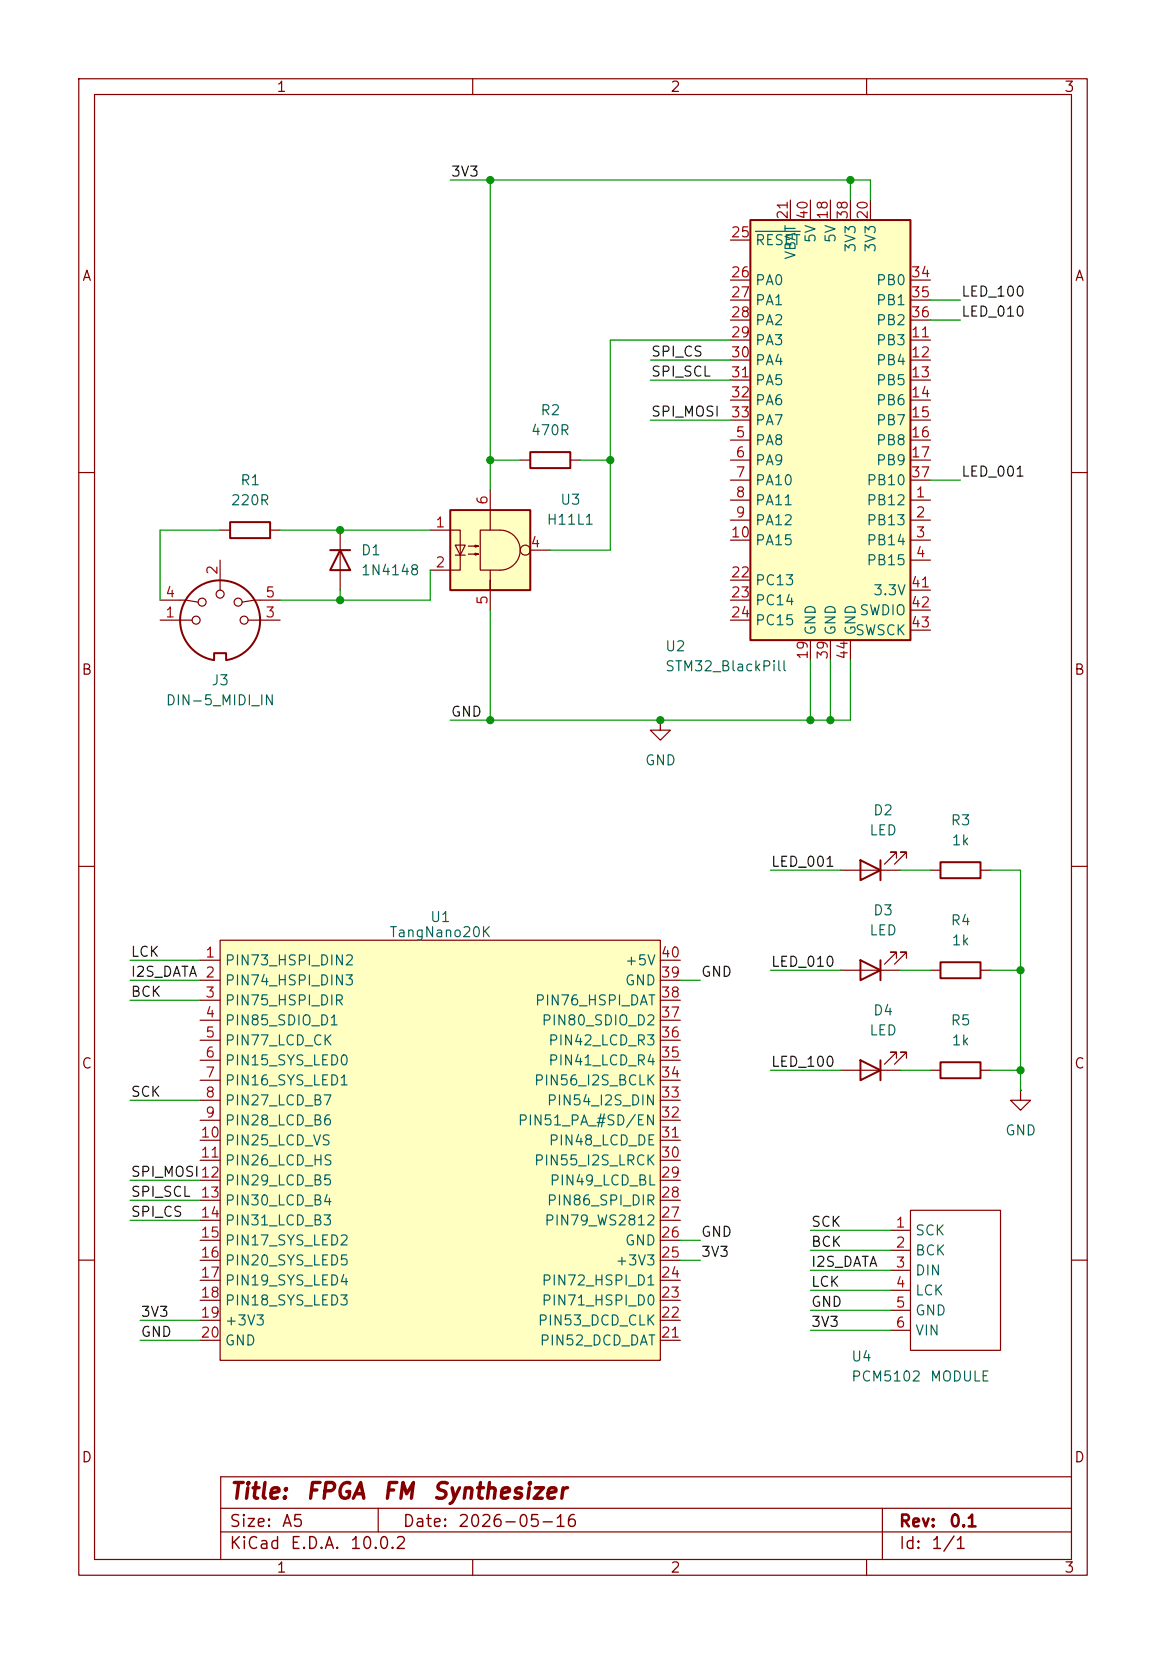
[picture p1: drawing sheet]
<svg xmlns="http://www.w3.org/2000/svg" width="148mm" height="210mm" viewBox="0 0 148 210" stroke-linecap="round" stroke-linejoin="round" font-family="sans-serif">
<g fill="none" stroke="#840000" stroke-width=".15">
<path d="M10 10h128v190h-128zM12 12h124v186h-124zM60 10v2M110 10v2M10 60h2M136 60h2M10 110h2M136 110h2M113 156.2h2.6M113 158.8h2.6M115.6 153.7h11.4v17.8h-11.4zM10 160h2"/>
<path d="M113 161.3h2.6M113 163.8h2.6M113 166.4h2.6M113 168.9h2.6M136 160h2M28 194.5h108M28 191.5h108M48 191.5v3M60 198v2M110 198v2M112 191.5v6.5M136 187.5h-108v10.5"/>
</g>
<path d="M27.9 119.4h55.9v53.3h-55.9z" fill="#ffffc2"/>
<g fill="none" stroke="#840000" stroke-width=".15">
<path d="M83.8 91.4v1.3h1.3l-1.3 1.3-1.3-1.3h1.3M83.8 91.4h.1M27.9 119.4h55.9v53.3h-55.9zM25.4 121.9h2.5M25.4 124.5h2.5M25.4 127h2.5M25.4 129.5h2.5M25.4 132.1h2.5M25.4 134.6h2.5M25.4 137.2h2.5M25.4 139.7h2.5M83.8 121.9h2.6"/>
<path d="M83.8 124.5h2.6M83.8 127h2.6M83.8 129.5h2.6M83.8 132.1h2.6M83.8 134.6h2.6M83.8 137.2h2.6M83.8 139.7h2.6M118.1 123.2h1.3M124.5 123.2h1.2M25.4 142.2h2.5M25.4 144.8h2.5M25.4 147.3h2.5"/>
<path d="M25.4 149.9h2.5M25.4 152.4h2.5M25.4 154.9h2.5M25.4 157.5h2.5M83.8 142.2h2.6M83.8 144.8h2.6M83.8 147.3h2.6M83.8 149.9h2.6M83.8 152.4h2.6M83.8 154.9h2.6M83.8 157.5h2.6M25.4 160h2.5"/>
<path d="M25.4 162.6h2.5M25.4 165.1h2.5M25.4 167.6h2.5M25.4 170.2h2.5M83.8 160h2.6M83.8 162.6h2.6M83.8 165.1h2.6M83.8 167.6h2.6M83.8 170.2h2.6"/>
</g>
<path d="M119.4 122.2h5.1v2h-5.1z" fill="none" stroke="#840000" stroke-width=".25"/>
<path d="M57.1 64.8h10.2v10.1h-10.2z" fill="#ffffc2"/>
<g fill="none" stroke="#840000" stroke-width=".25">
<path d="M67.3 57.4h5.1v2h-5.1zM29.2 66.3h5.1v2h-5.1zM41.9 69.9h2.5M43.2 69.9l1.2 2.5h-2.5zM57.1 64.8h10.2v10.1h-10.2zM27.2 83.7v-.8h1.5v.8M27.2 83.8a5.1 5.1 0 0 1-3.5-7.8 5.1 5.1 0 0 1 8.5 0 5.1 5.1 0 0 1-3.5 7.8M109.2 109.2l2.6 1.3-2.6 1.3zM111.8 109.2v2.6M119.4 109.5h5.1v2h-5.1zM109.2 121.9l2.6 1.3-2.6 1.3zM109.2 134.6l2.6 1.3-2.6 1.3z"/>
<path d="M111.8 121.9v2.6M111.8 134.6v2.6M119.4 134.9h5.1v2h-5.1z"/>
</g>
<g fill="none" stroke="#840000" stroke-width=".15">
<path d="M66 58.4h1.3M72.4 58.4h1.3M20.3 76.2h3.3l1.5 .3M20.3 78.7h4.1M27.9 67.3h1.3M27.9 71.1v3.8M31.5 78.7h4.1M34.3 67.3h1.3M35.6 76.2h-3.3l-1.6 .3M43.2 67.3v7.6M54.6 67.3h3.8v5.1h-3.8M57.8 69.2h1.3l-.7 1.3z"/>
<path d="M57.8 70.5h1.3M59.4 69.3h1.3l-.4 .2v-.3l.4 .1M59.4 70.4h1.3l-.4 .1v-.3l.4 .2M61 67.3h2.5a2.54 2.54 0 0 1 2.5 2.6 2.54 2.54 0 0 1-2.5 2.5h-2.5zM62.2 72.4v2.5v-1.2M62.2 62.2v5.1M62.2 74.9v2.6M67.3 69.9h2.5M106.7 110.5h7.6M113.8 109v-.8h-.8h.8l-1.5 1.5M115.1 109v-.8h-.8h.8l-1.6 1.5M118.1 110.5h1.3"/>
<path d="M124.5 110.5h1.2M106.7 123.2h7.6M106.7 135.9h7.6M113.8 121.7v-.8h-.8h.8l-1.5 1.5M113.8 134.4v-.8h-.8h.8l-1.5 1.5M115.1 121.7v-.8h-.8h.8l-1.6 1.5M115.1 134.4v-.8h-.8h.8l-1.6 1.5M118.1 135.9h1.3M124.5 135.9h1.2M129.5 138.4v1.3h1.3l-1.3 1.3-1.2-1.3h1.2M129.5 138.4h.1"/>
<circle cx="24.9" cy="78.7" r=".51"/>
<circle cx="25.7" cy="76.5" r=".51"/>
<circle cx="27.9" cy="75.4" r=".51"/>
<circle cx="30.2" cy="76.5" r=".51"/>
<circle cx="31" cy="78.7" r=".51"/>
<circle cx="66.7" cy="69.8" r=".63"/>
</g>
<path d="M95.2 27.9h20.4v53.4h-20.4z" fill="#ffffc2"/>
<path d="M95.2 27.9h20.4v53.4h-20.4z" fill="none" stroke="#840000" stroke-width=".25"/>
<g fill="none" stroke="#840000" stroke-width=".15">
<path d="M92.7 30.5h2.5M92.7 35.6h2.5M92.7 38.1h2.5M100.3 25.4v2.5M102.9 25.4v2.5M105.4 25.4v2.5M107.9 25.4v2.5M110.5 25.4v2.5M115.6 35.6h2.5M115.6 38.1h2.5M92.7 55.9h2.5M92.7 58.4h2.5"/>
<path d="M92.7 43.2h2.5M92.7 45.7h2.5M92.7 48.3h2.5M92.7 50.8h2.5M92.7 53.3h2.5M92.7 40.6h2.5M115.6 55.9h2.5M115.6 58.4h2.5M115.6 43.2h2.5M115.6 45.7h2.5M115.6 48.3h2.5M115.6 50.8h2.5"/>
<path d="M115.6 53.3h2.5M115.6 40.6h2.5M92.7 63.5h2.5M92.7 66h2.5M92.7 68.6h2.5M92.7 61h2.5M92.7 73.7h2.5M92.7 76.2h2.5M92.7 78.7h2.5M115.6 63.5h2.5M115.6 66h2.5M115.6 68.6h2.5"/>
<path d="M115.6 71.1h2.5M115.6 61h2.5M115.6 74.9h2.5M115.6 77.5h2.5M102.9 81.3v2.5M105.4 81.3v2.5M107.9 81.3v2.5M115.6 80h2.5"/>
</g>
<path d="M95.9 29.4h5.7" fill="none" stroke="#006464" stroke-width=".15"/>
<g fill="none" stroke="#009600" stroke-width=".15">
<path d="M57.1 22.9h53.4v2.5M62.2 22.9v39.3M107.9 22.9v2.5M118.1 38.1h3.8M62.2 58.4h3.8M73.7 58.4h3.8M82.5 53.3h10.2M82.5 48.3h10.2M82.5 45.7h10.2M92.7 43.2h-15.2v26.7h-7.7M118.1 40.6h3.8M27.9 67.3h-7.6v8.9"/>
<path d="M35.6 67.3h19M43.2 74.9v1.3M54.6 72.4v3.8h-19M62.2 77.5v13.9M118.1 61h3.8M102.9 83.8v7.6M105.4 83.8v7.6M107.9 83.8v7.6h-50.8M97.8 110.5h8.9M114.3 110.5h3.8M125.7 110.5h3.8v27.9M16.5 124.5h8.9"/>
<path d="M16.5 139.7h8.9M16.5 121.9h8.9M16.5 127h8.9M86.4 124.5h2.5M97.8 135.9h8.9M97.8 123.2h8.9M114.3 135.9h3.8M114.3 123.2h3.8M125.7 135.9h3.8M125.7 123.2h3.8M16.5 152.4h8.9M16.5 154.9h8.9"/>
<path d="M16.5 149.9h8.9M86.4 157.5h2.5M102.9 158.8h10.1M102.9 156.2h10.1M17.8 167.6h7.6M17.8 170.2h7.6M86.4 160h2.5M102.9 168.9h10.1M102.9 166.4h10.1M102.9 163.8h10.1M102.9 161.3h10.1"/>
</g>
<g fill="#009600" stroke="#009600" stroke-width=".13">
<circle cx="43.2" cy="67.3" r=".46"/>
<circle cx="43.2" cy="76.2" r=".46"/>
<circle cx="62.2" cy="91.4" r=".46"/>
<circle cx="83.8" cy="91.4" r=".46"/>
<circle cx="107.9" cy="22.9" r=".46"/>
<circle cx="102.9" cy="91.4" r=".46"/>
<circle cx="105.4" cy="91.4" r=".46"/>
<circle cx="77.5" cy="58.4" r=".46"/>
<circle cx="62.2" cy="22.9" r=".46"/>
<circle cx="62.2" cy="58.4" r=".46"/>
<circle cx="129.5" cy="135.9" r=".46"/>
<circle cx="129.5" cy="123.2" r=".46"/>
</g>
<g font-size="2" fill="#840000">
<text x="29" y="190.8">Title:</text>
<text x="38.7" y="190.8">FPGA</text>
<text x="48.4" y="190.8">FM</text>
<text x="54.7" y="190.8">Synthesizer</text>
</g>
<g font-size="1.5" fill="#840000">
<text x="29" y="197.1">KiCad</text>
<text x="29" y="194.3">Size:</text>
<text x="35.7" y="194.3">A5</text>
<text x="36.7" y="197.1">E.D.A.</text>
<text x="44.3" y="197.1">10.0.2</text>
<text x="51" y="194.3">Date:</text>
<text x="58" y="194.3">2026-05-16</text>
<text x="114" y="194.3">Rev:</text>
<text x="114" y="197.1">Id:</text>
<text x="118.1" y="197.1">1/1</text>
<text x="120.4" y="194.3">0.1</text>
</g>
<g font-size="1.3" fill="#840000">
<text x="35" y="12">1</text>
<text x="85" y="12">2</text>
<text x="135" y="12">3</text>
<text x="10.3" y="36">A</text>
<text x="136.3" y="36">A</text>
<text x="10.3" y="86">B</text>
<text x="136.3" y="86">B</text>
<text x="10.3" y="136">C</text>
<text x="136.3" y="136">C</text>
<text x="10.3" y="186">D</text>
<text x="136.3" y="186">D</text>
<text x="35" y="200">1</text>
<text x="85" y="200">2</text>
<text x="135" y="200">3</text>
</g>
<g font-size="1.3" fill="#0f0f0f">
<text x="57.1" y="22.7">3V3</text>
<text x="121.9" y="38">LED_100</text>
<text x="121.9" y="40.5">LED_010</text>
<text x="82.5" y="45.6">SPI_CS</text>
<text x="82.5" y="53.2">SPI_MOSI</text>
<text x="82.5" y="48.1">SPI_SCL</text>
<text x="121.9" y="60.8">LED_001</text>
<text x="57.1" y="91.3">GND</text>
<text x="97.8" y="110.4">LED_001</text>
<text x="16.5" y="124.3">I2S_DATA 2</text>
<text x="16.5" y="121.8">LCK</text>
<text x="88.9" y="124.3">GND</text>
<text x="97.8" y="123.1">LED_010</text>
<text x="16.5" y="126.9">BCK</text>
<text x="97.8" y="135.8">LED_100</text>
<text x="16.5" y="139.6">SCK</text>
<text x="16.5" y="149.7">SPI_MOSI12</text>
<text x="16.5" y="154.8">SPI_CS</text>
<text x="16.5" y="152.3">SPI_SCL</text>
<text x="88.9" y="159.9">3V3</text>
<text x="88.9" y="157.4">GND</text>
<text x="102.9" y="158.6">BCK</text>
<text x="102.9" y="156.1">SCK</text>
<text x="102.9" y="161.2">I2S_DATA</text>
<text x="17.8" y="167.5">3V3</text>
<text x="102.9" y="166.2">GND</text>
<text x="102.9" y="163.7">LCK</text>
<text x="17.8" y="170.1">GND</text>
<text x="102.9" y="168.8">3V3</text>
</g>
<g font-size="1.3" fill="#a90000">
<text x="100.3" y="28" transform="rotate(-90 100.3 28)">21</text>
<text x="102.8" y="28" transform="rotate(-90 102.8 28)">40</text>
<text x="105.4" y="28" transform="rotate(-90 105.4 28)">18</text>
<text x="107.9" y="28" transform="rotate(-90 107.9 28)">38</text>
<text x="110.5" y="28" transform="rotate(-90 110.5 28)">20</text>
<text x="92.7" y="30.5">25</text>
<text x="92.7" y="35.5">26</text>
<text x="115.5" y="35.5">34</text>
<text x="92.7" y="38.1">27</text>
<text x="92.7" y="40.6">28</text>
<text x="115.5" y="38.1">35</text>
<text x="115.5" y="40.6">36</text>
<text x="92.7" y="43.2">29</text>
<text x="92.7" y="45.7">30</text>
<text x="115.5" y="43.2">11</text>
<text x="115.5" y="45.7">12</text>
<text x="92.7" y="48.2">31</text>
<text x="92.7" y="50.8">32</text>
<text x="92.7" y="53.3">33</text>
<text x="115.5" y="48.2">13</text>
<text x="115.5" y="50.8">14</text>
<text x="115.5" y="53.3">15</text>
<text x="93.3" y="55.9">5</text>
<text x="93.3" y="58.4">6</text>
<text x="115.5" y="55.9">16</text>
<text x="115.5" y="58.4">17</text>
<text x="62.2" y="64.2" transform="rotate(-90 62.2 64.2)">6</text>
<text x="93.3" y="60.9">7</text>
<text x="93.3" y="63.5">8</text>
<text x="115.5" y="60.9">37</text>
<text x="116.1" y="63.5">1</text>
<text x="55.2" y="67.3">1</text>
<text x="67.2" y="69.8">4</text>
<text x="92.7" y="68.6">10</text>
<text x="93.3" y="66">9</text>
<text x="116.1" y="66">2</text>
<text x="116.1" y="68.6">3</text>
<text x="116.1" y="71.1">4</text>
<text x="20.9" y="76.2">4</text>
<text x="27.9" y="73.1" transform="rotate(-90 27.9 73.1)">2</text>
<text x="33.6" y="76.2">5</text>
<text x="55.2" y="72.4">2</text>
<text x="62.2" y="76.9" transform="rotate(-90 62.2 76.9)">5</text>
<text x="92.7" y="73.6">22</text>
<text x="92.7" y="76.2">23</text>
<text x="115.5" y="74.9">41</text>
<text x="115.5" y="77.4">42</text>
<text x="20.9" y="78.7">1</text>
<text x="33.6" y="78.7">3</text>
<text x="92.7" y="78.7">24</text>
<text x="102.8" y="83.9" transform="rotate(-90 102.8 83.9)">19</text>
<text x="105.4" y="83.9" transform="rotate(-90 105.4 83.9)">39</text>
<text x="107.9" y="83.9" transform="rotate(-90 107.9 83.9)">44</text>
<text x="115.5" y="80">43</text>
<text x="26" y="121.9">1</text>
<text x="83.8" y="124.4">39</text>
<text x="83.8" y="121.9">40</text>
<text x="26" y="127">3</text>
<text x="26" y="129.5">4</text>
<text x="83.8" y="129.5">37</text>
<text x="83.8" y="127">38</text>
<text x="26" y="132.1">5</text>
<text x="26" y="134.6">6</text>
<text x="26" y="137.1">7</text>
<text x="83.8" y="137.1">34</text>
<text x="83.8" y="134.6">35</text>
<text x="83.8" y="132.1">36</text>
<text x="26" y="139.7">8</text>
<text x="26" y="142.2">9</text>
<text x="83.8" y="142.2">32</text>
<text x="83.8" y="139.7">33</text>
<text x="25.4" y="144.8">10</text>
<text x="25.4" y="147.3">11</text>
<text x="83.8" y="149.8">29</text>
<text x="83.8" y="147.3">30</text>
<text x="83.8" y="144.8">31</text>
<text x="25.4" y="152.4">13</text>
<text x="25.4" y="154.9">14</text>
<text x="83.8" y="154.9">27</text>
<text x="83.8" y="152.4">28</text>
<text x="25.4" y="157.5">15</text>
<text x="25.4" y="160">16</text>
<text x="83.8" y="160">25</text>
<text x="83.8" y="157.5">26</text>
<text x="113.6" y="156.2">1</text>
<text x="113.6" y="158.7">2</text>
<text x="113.6" y="161.3">3</text>
<text x="25.4" y="162.5">17</text>
<text x="25.4" y="165.1">18</text>
<text x="25.4" y="167.6">19</text>
<text x="83.8" y="167.6">22</text>
<text x="83.8" y="165.1">23</text>
<text x="83.8" y="162.5">24</text>
<text x="113.6" y="163.8">4</text>
<text x="113.6" y="166.3">5</text>
<text x="25.4" y="170.2">20</text>
<text x="83.8" y="170.2">21</text>
<text x="113.6" y="168.9">6</text>
</g>
<g font-size="1.3" fill="#006464">
<text x="95.8" y="31.5">RESET</text>
<text x="101.3" y="33.1" transform="rotate(-90 101.3 33.1)">VBAT</text>
<text x="103.8" y="30.9" transform="rotate(-90 103.8 30.9)">5V</text>
<text x="106.4" y="30.9" transform="rotate(-90 106.4 30.9)">5V</text>
<text x="108.9" y="32.2" transform="rotate(-90 108.9 32.2)">3V3</text>
<text x="111.5" y="32.2" transform="rotate(-90 111.5 32.2)">3V3</text>
<text x="95.8" y="36.5">PA0</text>
<text x="95.8" y="39.1">PA1</text>
<text x="95.8" y="41.6">PA2</text>
<text x="111.1" y="36.5">PB0</text>
<text x="111.1" y="39.1">PB1</text>
<text x="111.1" y="41.6">PB2</text>
<text x="95.8" y="44.2">PA3</text>
<text x="95.8" y="46.7">PA4</text>
<text x="111.1" y="44.2">PB3</text>
<text x="111.1" y="46.7">PB4</text>
<text x="68.5" y="53">R2</text>
<text x="95.8" y="49.2">PA5</text>
<text x="95.8" y="51.8">PA6</text>
<text x="111.1" y="49.2">PB5</text>
<text x="111.1" y="51.8">PB6</text>
<text x="67.3" y="55.6">470R</text>
<text x="95.8" y="56.9">PA8</text>
<text x="95.8" y="59.4">PA9</text>
<text x="95.8" y="54.3">PA7</text>
<text x="111.1" y="54.3">PB7</text>
<text x="111.1" y="56.9">PB8</text>
<text x="111.1" y="59.4">PB9</text>
<text x="29.2" y="64.5">220R</text>
<text x="30.4" y="61.9">R1</text>
<text x="71" y="64.4">U3</text>
<text x="95.8" y="61.9">PA10</text>
<text x="95.8" y="64.5">PA11</text>
<text x="109.9" y="64.5">PB12</text>
<text x="109.9" y="61.9">PB10</text>
<text x="45.7" y="70.8">D1</text>
<text x="69.3" y="66.9">H11L1</text>
<text x="95.8" y="67">PA12</text>
<text x="95.8" y="69.6">PA15</text>
<text x="109.9" y="67">PB13</text>
<text x="109.9" y="69.6">PB14</text>
<text x="45.7" y="73.4">1N4148</text>
<text x="95.8" y="74.6">PC13</text>
<text x="95.8" y="77.2">PC14</text>
<text x="109.9" y="72.1">PB15</text>
<text x="110.7" y="75.9">3.3V</text>
<text x="84.3" y="83">U2</text>
<text x="95.8" y="79.7">PC15</text>
<text x="103.8" y="80.8" transform="rotate(-90 103.8 80.8)">GND</text>
<text x="106.4" y="80.8" transform="rotate(-90 106.4 80.8)">GND</text>
<text x="108.4" y="81">SWSCK</text>
<text x="108.9" y="80.8" transform="rotate(-90 108.9 80.8)">GND</text>
<text x="109" y="78.4">SWDIO</text>
<text x="20.9" y="89.9">DIN-5_MIDI_IN</text>
<text x="26.7" y="87.3">J3</text>
<text x="84.3" y="85.6">STM32_BlackPill</text>
<text x="81.8" y="97.5">GND</text>
<text x="110.3" y="106.4">LED</text>
<text x="110.7" y="103.8">D2</text>
<text x="120.6" y="105.1">R3</text>
<text x="120.7" y="107.7">1k</text>
<text x="49.3" y="119.3">TangNano20K</text>
<text x="54.5" y="117.4">U1</text>
<text x="110.3" y="119.1">LED</text>
<text x="110.7" y="116.5">D3</text>
<text x="120.6" y="117.8">R4</text>
<text x="28.4" y="122.9">PIN73_HSPI_DIN2</text>
<text x="28.4" y="125.4">PIN74_HSPI_DIN3</text>
<text x="79.2" y="125.4">GND</text>
<text x="79.2" y="122.9">+5V</text>
<text x="120.7" y="120.4">1k</text>
<text x="28.4" y="128">PIN75_HSPI_DIR</text>
<text x="28.4" y="130.5">PIN85_SDIO_D1</text>
<text x="67.8" y="128">PIN76_HSPI_DAT</text>
<text x="68.7" y="130.5">PIN80_SDIO_D2</text>
<text x="110.3" y="131.8">LED</text>
<text x="110.7" y="129.2">D4</text>
<text x="120.6" y="130.5">R5</text>
<text x="28.4" y="133.1">PIN77_LCD_CK</text>
<text x="28.4" y="135.6">PIN15_SYS_LED0</text>
<text x="69.5" y="135.6">PIN41_LCD_R4</text>
<text x="69.5" y="133.1">PIN42_LCD_R3</text>
<text x="120.7" y="133.1">1k</text>
<text x="28.4" y="138.1">PIN16_SYS_LED1</text>
<text x="28.4" y="140.7">PIN27_LCD_B7</text>
<text x="28.4" y="143.2">PIN28_LCD_B6</text>
<text x="65.6" y="143.2">PIN51_PA_#SD/EN</text>
<text x="67.7" y="138.1">PIN56_I2S_BCLK</text>
<text x="69.3" y="140.7">PIN54_I2S_DIN</text>
<text x="28.4" y="145.8">PIN25_LCD_VS</text>
<text x="28.4" y="148.3">PIN26_LCD_HS</text>
<text x="67.7" y="148.3">PIN55_I2S_LRCK</text>
<text x="69.6" y="145.8">PIN48_LCD_DE</text>
<text x="127.5" y="144.5">GND</text>
<text x="28.4" y="150.8">PIN29_LCD_B5</text>
<text x="28.4" y="153.4">PIN30_LCD_B4</text>
<text x="28.4" y="155.9">PIN31_LCD_B3</text>
<text x="69" y="155.9">PIN79_WS2812</text>
<text x="69.3" y="153.4">PIN86_SPI_DIR</text>
<text x="69.7" y="150.8">PIN49_LCD_BL</text>
<text x="28.4" y="158.5">PIN17_SYS_LED2</text>
<text x="28.4" y="161">PIN20_SYS_LED5</text>
<text x="78" y="161">+3V3</text>
<text x="79.2" y="158.5">GND</text>
<text x="116.1" y="157.2">SCK</text>
<text x="116.1" y="159.7">BCK</text>
<text x="28.4" y="163.5">PIN19_SYS_LED4</text>
<text x="28.4" y="166.1">PIN18_SYS_LED3</text>
<text x="68.7" y="166.1">PIN71_HSPI_D0</text>
<text x="68.7" y="163.5">PIN72_HSPI_D1</text>
<text x="116.1" y="162.3">DIN</text>
<text x="116.1" y="164.8">LCK</text>
<text x="116.1" y="167.3">GND</text>
<text x="28.4" y="168.6">+3V3</text>
<text x="28.4" y="171.2">GND</text>
<text x="68.2" y="168.6">PIN53_DCD_CLK</text>
<text x="68.4" y="171.2">PIN52_DCD_DAT</text>
<text x="108" y="173.2">U4</text>
<text x="116.1" y="169.9">VIN</text>
<text x="108" y="175.7">PCM5102</text>
<text x="118" y="175.7">MODULE</text>
</g>
</svg>
